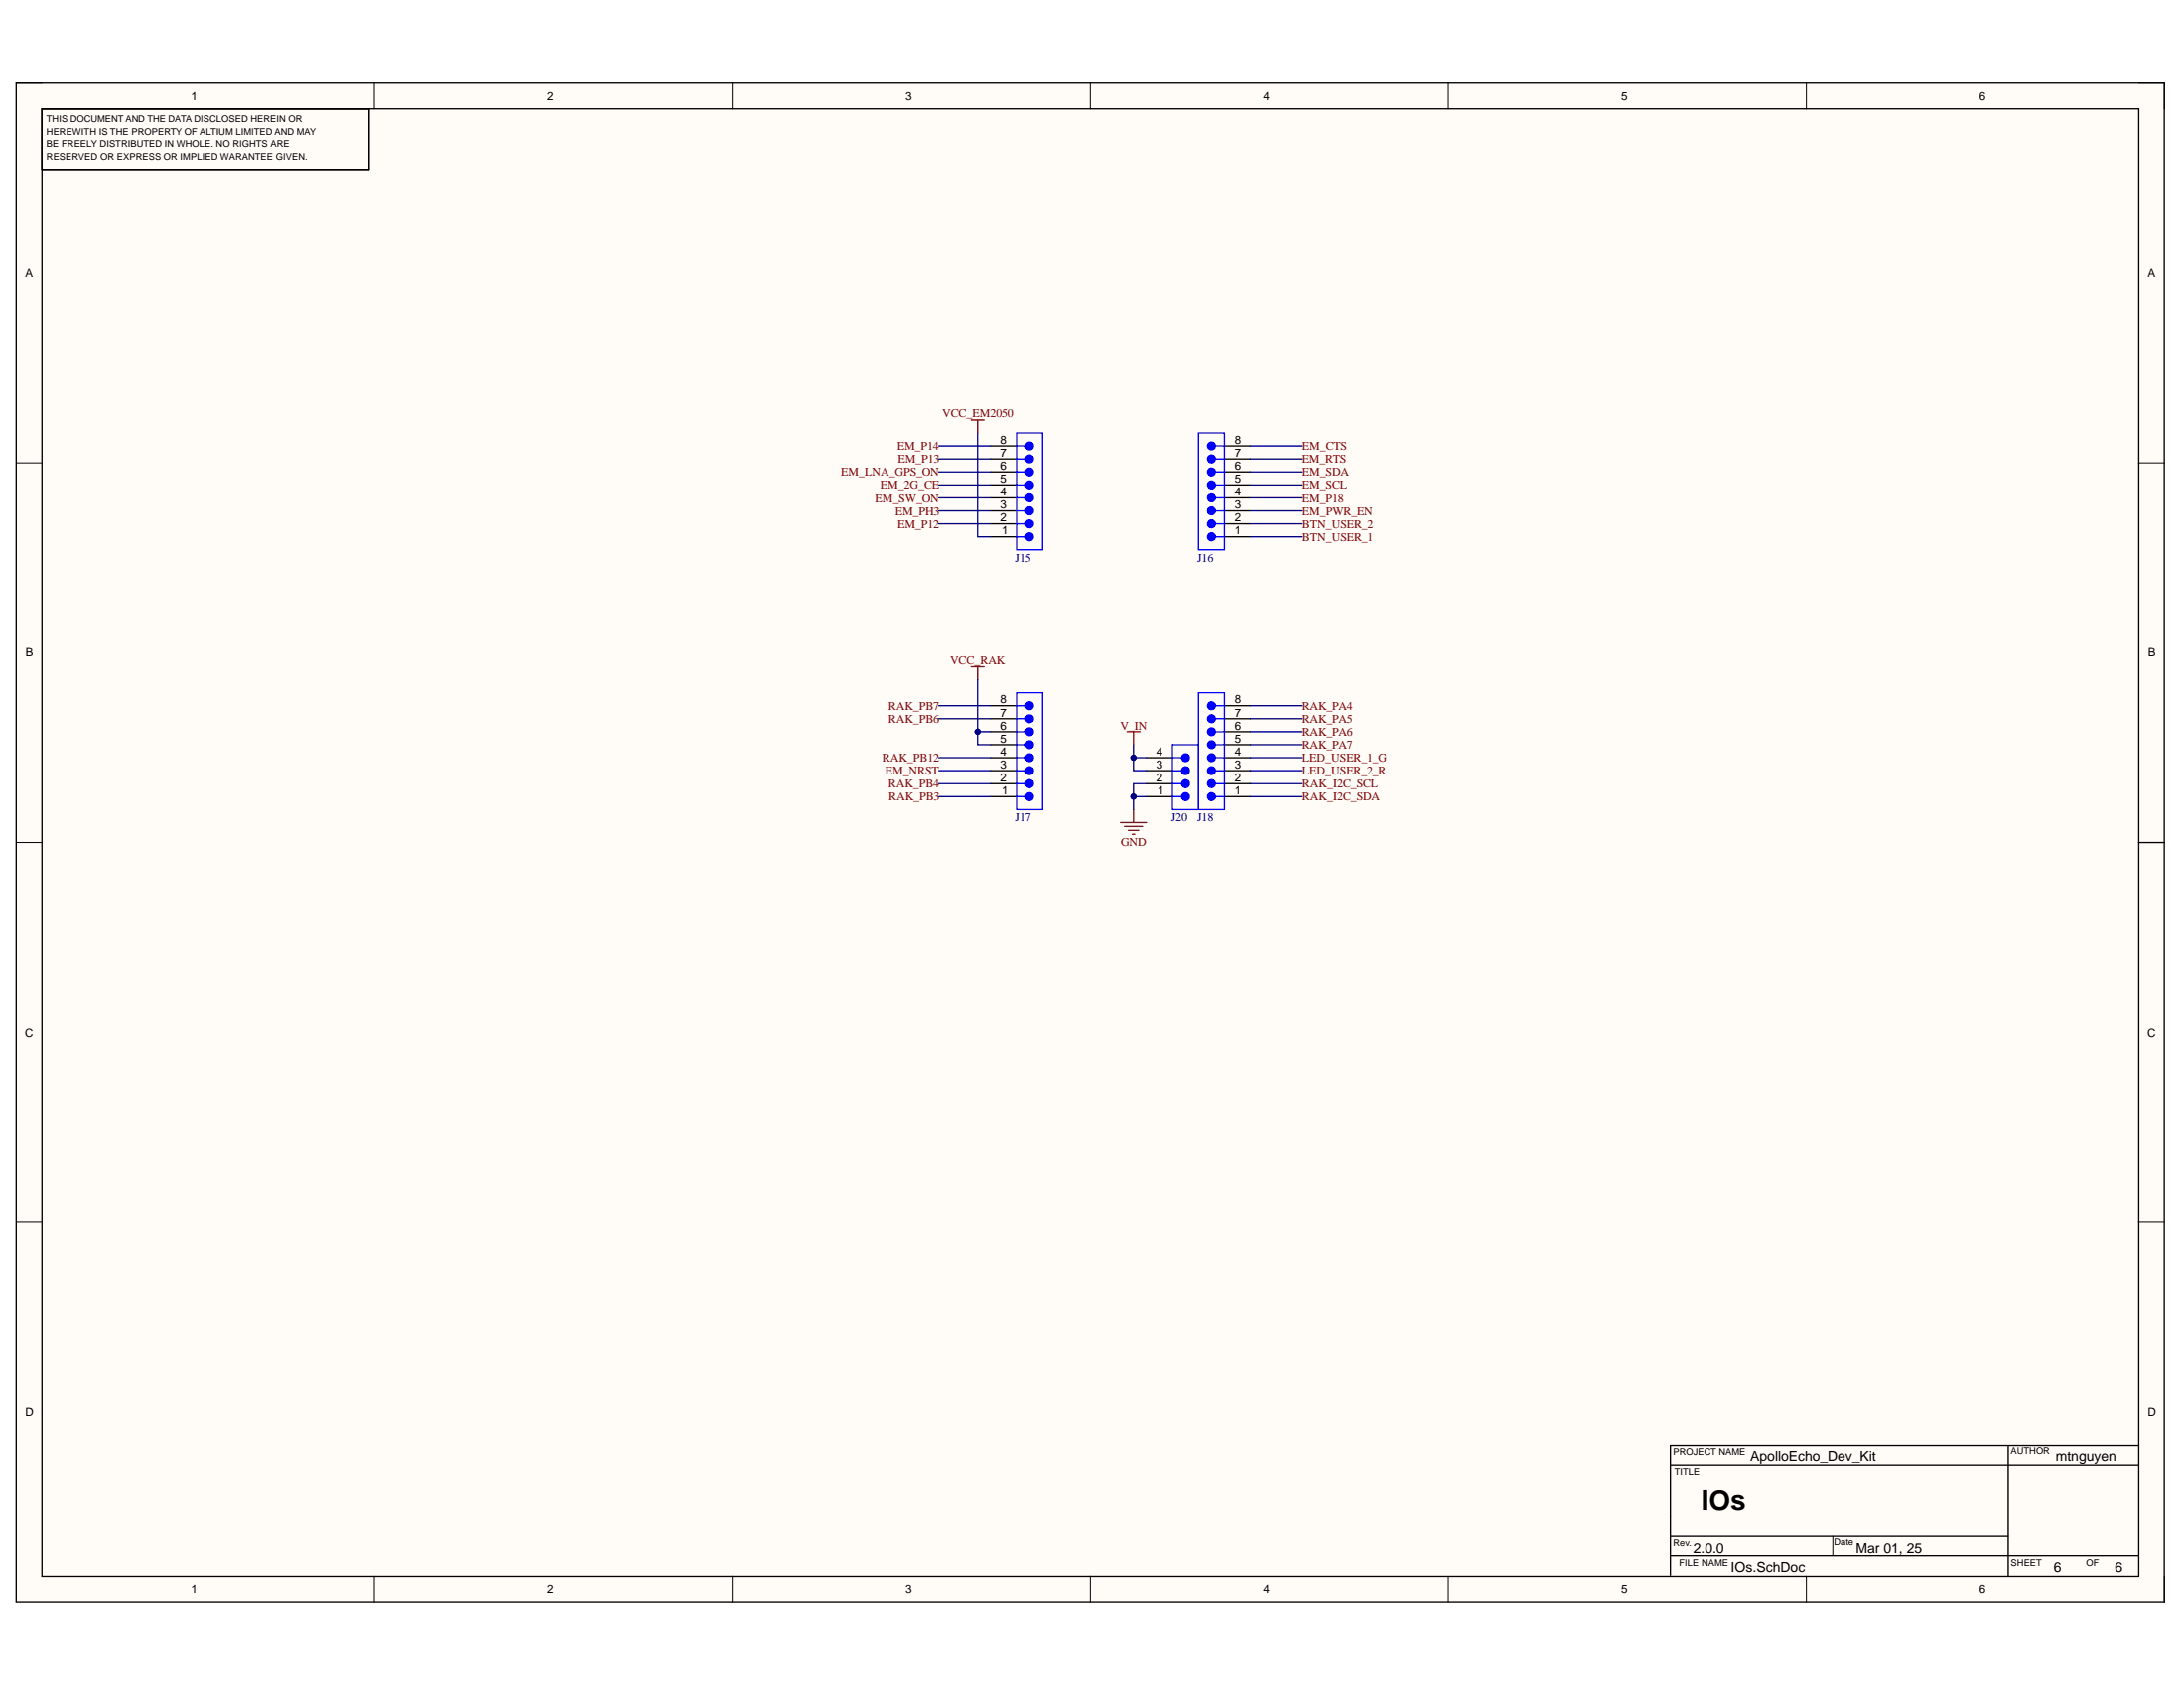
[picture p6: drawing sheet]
<svg xmlns="http://www.w3.org/2000/svg" width="279mm" height="216mm" viewBox="0 0 279 216" stroke-linecap="round" stroke-linejoin="round" font-family="sans-serif">
<g fill="#fffcf8">
<path d="M2.1 10.6h274.8v194.3h-274.8z" fill-rule="evenodd"/>
<path d="M5.4 14h268.2v187.6h-268.2z" fill-rule="evenodd"/>
</g>
<g fill="none" stroke="#000" stroke-width=".13">
<path d="M2.1 10.6h3.3M47.9 10.6v3.4M93.7 10.6v3.4M139.5 10.6v3.4M185.3 10.6v3.4M231.1 10.6v3.4M273.6 10.6h3.3v3.4M2.1 59.2h3.3M273.6 59.2h3.3M2.1 107.8h3.3M273.6 107.8h3.3M2.1 156.3h3.3"/>
<path d="M273.6 156.3h3.3M234.5 196.5v2.5M47.9 201.6v3.3M93.7 201.6v3.3M139.5 201.6v3.3M185.3 201.6v3.3M231.1 201.6v3.3M276.9 201.6v3.3"/>
</g>
<path d="M2.1 10.6h274.8v194.3h-274.8zM5.4 13.9h268.2v187.7h-268.2zM47.2 14v7.7h-41.8M126.7 67h3.4M126.7 68.7h3.4M273.6 107.8h3.3M213.7 199h59.8M213.7 187.3h59.8M213.7 196.5h43.2M256.9 184.9v16.7M273.5 184.9h-59.8v16.6" fill="none" stroke="#000" stroke-width=".17"/>
<path d="M130.1 67h1.1" fill="none" stroke="#00f" stroke-width=".17"/>
<circle cx="131.7" cy="67" r=".5" fill="#00f"/>
<g fill="none" stroke="#00f" stroke-width=".17">
<path d="M130.1 68.7h1.1M130.1 65.3h1.1"/>
<circle cx="131.7" cy="67" r=".5"/>
</g>
<path d="M126.7 65.3h3.4" fill="none" stroke="#000" stroke-width=".17"/>
<circle cx="131.7" cy="65.3" r=".5" fill="#00f"/>
<g fill="none" stroke="#00f" stroke-width=".17">
<path d="M130.1 63.7h1.1"/>
<circle cx="131.7" cy="65.3" r=".5"/>
</g>
<path d="M126.7 63.7h3.4" fill="none" stroke="#000" stroke-width=".17"/>
<circle cx="131.7" cy="63.7" r=".5" fill="#00f"/>
<g fill="none" stroke="#00f" stroke-width=".17">
<path d="M130.1 62h1.1"/>
<circle cx="131.7" cy="63.7" r=".5"/>
</g>
<path d="M126.7 62h3.4" fill="none" stroke="#000" stroke-width=".17"/>
<circle cx="131.7" cy="62" r=".5" fill="#00f"/>
<g fill="none" stroke="#00f" stroke-width=".17">
<path d="M130.1 60.4h1.1"/>
<circle cx="131.7" cy="62" r=".5"/>
</g>
<path d="M126.7 60.4h3.4" fill="none" stroke="#000" stroke-width=".17"/>
<circle cx="131.7" cy="60.4" r=".5" fill="#00f"/>
<g fill="none" stroke="#00f" stroke-width=".17">
<path d="M130.1 58.7h1.1"/>
<circle cx="131.7" cy="60.4" r=".5"/>
</g>
<path d="M126.7 58.7h3.4" fill="none" stroke="#000" stroke-width=".17"/>
<circle cx="131.7" cy="58.7" r=".5" fill="#00f"/>
<g fill="none" stroke="#00f" stroke-width=".17">
<path d="M130.1 57h1.1"/>
<circle cx="131.7" cy="58.7" r=".5"/>
</g>
<path d="M126.7 57h3.4" fill="none" stroke="#000" stroke-width=".17"/>
<circle cx="131.7" cy="57" r=".5" fill="#00f"/>
<g fill="none" stroke="#00f" stroke-width=".17">
<path d="M130.1 55.4h3.3v14.9h-3.3z"/>
<circle cx="131.7" cy="57" r=".5"/>
</g>
<circle cx="131.7" cy="68.7" r=".5" fill="#00f"/>
<g fill="none" stroke="#00f" stroke-width=".17">
<path d="M155.5 67h1.1"/>
<circle cx="131.7" cy="68.7" r=".5"/>
</g>
<path d="M156.6 67h3.4M156.6 68.7h3.4" fill="none" stroke="#000" stroke-width=".17"/>
<circle cx="155" cy="67" r=".5" fill="#00f"/>
<g fill="none" stroke="#00f" stroke-width=".17">
<path d="M155.5 68.7h1.1M155.5 65.3h1.1"/>
<circle cx="155" cy="67" r=".5"/>
</g>
<path d="M156.6 65.3h3.4" fill="none" stroke="#000" stroke-width=".17"/>
<circle cx="155" cy="65.3" r=".5" fill="#00f"/>
<g fill="none" stroke="#00f" stroke-width=".17">
<path d="M155.5 63.7h1.1"/>
<circle cx="155" cy="65.3" r=".5"/>
</g>
<path d="M156.6 63.7h3.4" fill="none" stroke="#000" stroke-width=".17"/>
<circle cx="155" cy="63.7" r=".5" fill="#00f"/>
<g fill="none" stroke="#00f" stroke-width=".17">
<path d="M155.5 62h1.1"/>
<circle cx="155" cy="63.7" r=".5"/>
</g>
<path d="M156.6 62h3.4" fill="none" stroke="#000" stroke-width=".17"/>
<circle cx="155" cy="62" r=".5" fill="#00f"/>
<g fill="none" stroke="#00f" stroke-width=".17">
<path d="M155.5 60.4h1.1"/>
<circle cx="155" cy="62" r=".5"/>
</g>
<path d="M156.6 60.4h3.4" fill="none" stroke="#000" stroke-width=".17"/>
<circle cx="155" cy="60.4" r=".5" fill="#00f"/>
<g fill="none" stroke="#00f" stroke-width=".17">
<path d="M155.5 58.7h1.1"/>
<circle cx="155" cy="60.4" r=".5"/>
</g>
<path d="M156.6 58.7h3.4" fill="none" stroke="#000" stroke-width=".17"/>
<circle cx="155" cy="58.7" r=".5" fill="#00f"/>
<g fill="none" stroke="#00f" stroke-width=".17">
<path d="M155.5 57h1.1"/>
<circle cx="155" cy="58.7" r=".5"/>
</g>
<path d="M156.6 57h3.4" fill="none" stroke="#000" stroke-width=".17"/>
<circle cx="155" cy="57" r=".5" fill="#00f"/>
<g fill="none" stroke="#00f" stroke-width=".17">
<path d="M153.3 55.4h3.3v14.9h-3.3z"/>
<circle cx="155" cy="57" r=".5"/>
</g>
<circle cx="155" cy="68.7" r=".5" fill="#00f"/>
<g fill="none" stroke="#00f" stroke-width=".17">
<path d="M155.5 100.2h1.1"/>
<circle cx="155" cy="68.7" r=".5"/>
</g>
<path d="M156.6 100.2h3.4M156.6 101.9h3.4" fill="none" stroke="#000" stroke-width=".17"/>
<circle cx="155" cy="100.2" r=".5" fill="#00f"/>
<g fill="none" stroke="#00f" stroke-width=".17">
<path d="M155.5 98.6h1.1M155.5 101.9h1.1"/>
<circle cx="155" cy="100.2" r=".5"/>
</g>
<path d="M156.6 98.6h3.4" fill="none" stroke="#000" stroke-width=".17"/>
<circle cx="155" cy="98.6" r=".5" fill="#00f"/>
<g fill="none" stroke="#00f" stroke-width=".17">
<path d="M155.5 96.9h1.1"/>
<circle cx="155" cy="98.6" r=".5"/>
</g>
<path d="M156.6 96.9h3.4" fill="none" stroke="#000" stroke-width=".17"/>
<circle cx="155" cy="96.9" r=".5" fill="#00f"/>
<g fill="none" stroke="#00f" stroke-width=".17">
<path d="M155.5 95.2h1.1"/>
<circle cx="155" cy="96.9" r=".5"/>
</g>
<path d="M156.6 95.2h3.4" fill="none" stroke="#000" stroke-width=".17"/>
<circle cx="155" cy="95.2" r=".5" fill="#00f"/>
<g fill="none" stroke="#00f" stroke-width=".17">
<path d="M155.5 93.6h1.1"/>
<circle cx="155" cy="95.2" r=".5"/>
</g>
<path d="M156.6 93.6h3.4" fill="none" stroke="#000" stroke-width=".17"/>
<circle cx="155" cy="93.6" r=".5" fill="#00f"/>
<g fill="none" stroke="#00f" stroke-width=".17">
<path d="M155.5 91.9h1.1"/>
<circle cx="155" cy="93.6" r=".5"/>
</g>
<path d="M156.6 91.9h3.4" fill="none" stroke="#000" stroke-width=".17"/>
<circle cx="155" cy="91.9" r=".5" fill="#00f"/>
<g fill="none" stroke="#00f" stroke-width=".17">
<path d="M155.5 90.3h1.1"/>
<circle cx="155" cy="91.9" r=".5"/>
</g>
<path d="M156.6 90.3h3.4" fill="none" stroke="#000" stroke-width=".17"/>
<circle cx="155" cy="90.3" r=".5" fill="#00f"/>
<g fill="none" stroke="#00f" stroke-width=".17">
<path d="M153.3 88.6h3.3v15h-3.3z"/>
<circle cx="155" cy="90.3" r=".5"/>
</g>
<circle cx="155" cy="101.9" r=".5" fill="#00f"/>
<g fill="none" stroke="#00f" stroke-width=".17">
<path d="M130.1 100.2h1.1"/>
<circle cx="155" cy="101.9" r=".5"/>
</g>
<path d="M126.7 100.2h3.4M126.7 101.9h3.4" fill="none" stroke="#000" stroke-width=".17"/>
<circle cx="131.7" cy="100.2" r=".5" fill="#00f"/>
<g fill="none" stroke="#00f" stroke-width=".17">
<path d="M130.1 98.6h1.1M130.1 101.9h1.1"/>
<circle cx="131.7" cy="100.2" r=".5"/>
</g>
<path d="M126.7 98.6h3.4" fill="none" stroke="#000" stroke-width=".17"/>
<circle cx="131.7" cy="98.6" r=".5" fill="#00f"/>
<g fill="none" stroke="#00f" stroke-width=".17">
<path d="M130.1 96.9h1.1"/>
<circle cx="131.7" cy="98.6" r=".5"/>
</g>
<path d="M126.7 96.9h3.4" fill="none" stroke="#000" stroke-width=".17"/>
<circle cx="131.7" cy="96.9" r=".5" fill="#00f"/>
<g fill="none" stroke="#00f" stroke-width=".17">
<path d="M130.1 95.2h1.1"/>
<circle cx="131.7" cy="96.9" r=".5"/>
</g>
<path d="M126.7 95.2h3.4" fill="none" stroke="#000" stroke-width=".17"/>
<circle cx="131.7" cy="95.2" r=".5" fill="#00f"/>
<g fill="none" stroke="#00f" stroke-width=".17">
<path d="M130.1 93.6h1.1"/>
<circle cx="131.7" cy="95.2" r=".5"/>
</g>
<path d="M126.7 93.6h3.4" fill="none" stroke="#000" stroke-width=".17"/>
<circle cx="131.7" cy="93.6" r=".5" fill="#00f"/>
<g fill="none" stroke="#00f" stroke-width=".17">
<path d="M130.1 91.9h1.1"/>
<circle cx="131.7" cy="93.6" r=".5"/>
</g>
<path d="M126.7 91.9h3.4" fill="none" stroke="#000" stroke-width=".17"/>
<circle cx="131.7" cy="91.9" r=".5" fill="#00f"/>
<g fill="none" stroke="#00f" stroke-width=".17">
<path d="M130.1 90.3h1.1"/>
<circle cx="131.7" cy="91.9" r=".5"/>
</g>
<path d="M126.7 90.3h3.4" fill="none" stroke="#000" stroke-width=".17"/>
<circle cx="131.7" cy="90.3" r=".5" fill="#00f"/>
<g fill="none" stroke="#00f" stroke-width=".17">
<path d="M130.1 88.6h3.3v15h-3.3z"/>
<circle cx="131.7" cy="90.3" r=".5"/>
</g>
<circle cx="131.7" cy="101.9" r=".5" fill="#00f"/>
<g fill="none" stroke="#00f" stroke-width=".17">
<path d="M150 100.2h1.2"/>
<circle cx="131.7" cy="101.9" r=".5"/>
</g>
<path d="M124.2 53.7h1.7M125.1 53.7v1.7M124.2 85.3h1.7M125.1 85.3v1.6" fill="none" stroke="#800000" stroke-width=".17"/>
<path d="M146.7 100.2h3.3M146.7 101.9h3.3" fill="none" stroke="#000" stroke-width=".17"/>
<circle cx="151.7" cy="100.2" r=".5" fill="#00f"/>
<g fill="none" stroke="#00f" stroke-width=".17">
<path d="M150 98.6h1.2M150 101.9h1.2"/>
<circle cx="151.7" cy="100.2" r=".5"/>
</g>
<path d="M146.7 98.6h3.3" fill="none" stroke="#000" stroke-width=".17"/>
<circle cx="151.7" cy="98.6" r=".5" fill="#00f"/>
<g fill="none" stroke="#00f" stroke-width=".17">
<path d="M150 96.9h1.2"/>
<circle cx="151.7" cy="98.6" r=".5"/>
</g>
<path d="M146.7 96.9h3.3" fill="none" stroke="#000" stroke-width=".17"/>
<circle cx="151.7" cy="96.9" r=".5" fill="#00f"/>
<g fill="none" stroke="#00f" stroke-width=".17">
<path d="M150 95.2h3.3v8.4h-3.3z"/>
<circle cx="151.7" cy="96.9" r=".5"/>
</g>
<circle cx="151.7" cy="101.9" r=".5" fill="#00f"/>
<circle cx="151.7" cy="101.9" r=".5" fill="none" stroke="#00f" stroke-width=".17"/>
<path d="M144.2 93.6h1.6M145 93.6v1.6M143.3 105.2h3.4M143.8 105.7h2.4M144.3 106.2h1.4M144.8 106.7h.4M145 103.6v1.6" fill="none" stroke="#800000" stroke-width=".17"/>
<g fill="none" stroke="#000080" stroke-width=".17">
<path d="M160 57h6.6M160 58.7h6.6M160 68.7h6.6M160 67h6.6M160 65.3h6.6M120.1 98.6h6.6M120.1 96.9h6.6M120.1 91.9h6.6M120.1 90.3h6.6M125.1 86.9v8.3h1.6M160 98.6h6.6M160 96.9h6.6"/>
<path d="M160 95.2h6.6M160 93.6h6.6M160 91.9h6.6M160 90.3h6.6M120.1 100.2h6.6M120.1 101.9h6.6M160 100.2h6.6M160 101.9h6.6"/>
</g>
<circle cx="125.1" cy="93.6" r=".33" fill="#000080"/>
<circle cx="125.1" cy="93.6" r=".33" fill="none" stroke="#000080" stroke-width=".13"/>
<path d="M125.1 93.6h1.6" fill="none" stroke="#000080" stroke-width=".17"/>
<circle cx="125.1" cy="93.6" r=".33" fill="#000080"/>
<circle cx="125.1" cy="93.6" r=".33" fill="none" stroke="#000080" stroke-width=".13"/>
<path d="M120.1 58.7h6.6M120.1 57h6.6M125.1 55.4v13.3h1.6M120.1 62h6.6M120.1 60.4h6.6M120.1 63.7h6.6M120.1 65.3h6.6M120.1 67h6.6M160 62h6.6M160 60.4h6.6M160 63.7h6.6M146.7 100.2h-1.7v3.4" fill="none" stroke="#000080" stroke-width=".17"/>
<circle cx="145" cy="101.9" r=".33" fill="#000080"/>
<circle cx="145" cy="101.9" r=".33" fill="none" stroke="#000080" stroke-width=".13"/>
<path d="M145 101.9h1.7" fill="none" stroke="#000080" stroke-width=".17"/>
<circle cx="145" cy="101.9" r=".33" fill="#000080"/>
<circle cx="145" cy="101.9" r=".33" fill="none" stroke="#000080" stroke-width=".13"/>
<path d="M145 95.2v3.4h1.7" fill="none" stroke="#000080" stroke-width=".17"/>
<circle cx="145" cy="96.9" r=".33" fill="#000080"/>
<circle cx="145" cy="96.9" r=".33" fill="none" stroke="#000080" stroke-width=".13"/>
<path d="M145 96.9h1.7" fill="none" stroke="#000080" stroke-width=".17"/>
<circle cx="145" cy="96.9" r=".33" fill="#000080"/>
<circle cx="145" cy="96.9" r=".33" fill="none" stroke="#000080" stroke-width=".13"/>
<text font-size="3.5" x="217.6" y="193.1">IOs</text>
<g font-size="1.8">
<text x="223.9" y="186.8">ApolloEcho_Dev_Kit</text>
<text x="263" y="186.8">mtnguyen</text>
<text x="216.6" y="198.6">2.0.0</text>
<text x="221.4" y="201.1">IOs.SchDoc</text>
<text x="237.4" y="198.6">Mar 01, 25</text>
<text x="262.7" y="201.1">6</text>
<text x="270.6" y="201.1">6</text>
</g>
<g font-size="1.5">
<text x="24.4" y="12.8">1</text>
<text x="70" y="12.8">2</text>
<text x="115.8" y="12.8">3</text>
<text x="161.6" y="12.8">4</text>
<text x="207.4" y="12.8">5</text>
<text x="253.2" y="12.8">6</text>
<text x="3.3" y="35.4">A</text>
<text x="274.8" y="35.4">A</text>
<text x="128" y="58.4">7</text>
<text x="128" y="56.7">8</text>
<text x="158" y="58.4">7</text>
<text x="158" y="56.7">8</text>
<text x="128" y="65.1">3</text>
<text x="128" y="63.4">4</text>
<text x="128" y="61.7">5</text>
<text x="128" y="60.1">6</text>
<text x="158" y="65.1">3</text>
<text x="158" y="63.4">4</text>
<text x="158" y="61.7">5</text>
<text x="158" y="60.1">6</text>
<text x="128" y="66.7">2</text>
<text x="128.2" y="68.4">1</text>
<text x="158" y="66.7">2</text>
<text x="158" y="68.4">1</text>
<text x="3.3" y="84">B</text>
<text x="274.8" y="84">B</text>
<text x="128" y="90">8</text>
<text x="158" y="90">8</text>
<text x="128" y="94.9">5</text>
<text x="128" y="93.3">6</text>
<text x="128" y="91.6">7</text>
<text x="158" y="94.9">5</text>
<text x="158" y="93.3">6</text>
<text x="158" y="91.6">7</text>
<text x="128" y="99.9">2</text>
<text x="128" y="98.3">3</text>
<text x="128" y="96.6">4</text>
<text x="128.2" y="101.6">1</text>
<text x="147.9" y="99.9">2</text>
<text x="147.9" y="98.3">3</text>
<text x="147.9" y="96.6">4</text>
<text x="148.1" y="101.6">1</text>
<text x="158" y="99.9">2</text>
<text x="158" y="101.6">1</text>
<text x="158" y="98.3">3</text>
<text x="158" y="96.6">4</text>
<text x="3.2" y="132.6">C</text>
<text x="274.7" y="132.6">C</text>
<text x="3.3" y="181.1">D</text>
<text x="274.8" y="181.1">D</text>
<text x="24.4" y="203.8">1</text>
<text x="70" y="203.8">2</text>
<text x="115.8" y="203.8">3</text>
<text x="161.6" y="203.8">4</text>
<text x="207.4" y="203.8">5</text>
<text x="253.2" y="203.8">6</text>
</g>
<g font-size="1.5" fill="#800000">
<text x="120.5" y="53.4">VCC_EM2050</text>
<text x="114.8" y="57.5">EM_P14</text>
<text x="114.9" y="59.2">EM_P13</text>
<text x="166.6" y="57.5">EM_CTS</text>
<text x="166.6" y="59.2">EM_RTS</text>
<text x="107.6" y="60.9">EM_LNA_GPS_ON</text>
<text x="111.9" y="64.2">EM_SW_ON</text>
<text x="112.6" y="62.5">EM_2G_CE</text>
<text x="114.5" y="65.9">EM_PH3</text>
<text x="166.6" y="65.9">EM_PWR_EN</text>
<text x="166.6" y="64.2">EM_P18</text>
<text x="166.6" y="62.5">EM_SCL</text>
<text x="166.6" y="60.9">EM_SDA</text>
<text x="114.8" y="67.5">EM_P12</text>
<text x="166.6" y="69.2">BTN_USER_1</text>
<text x="166.6" y="67.5">BTN_USER_2</text>
<text x="121.5" y="85">VCC_RAK</text>
<text x="113.6" y="90.8">RAK_PB7</text>
<text x="113.6" y="92.4">RAK_PB6</text>
<text x="143.3" y="93.3">V_IN</text>
<text x="166.6" y="90.8">RAK_PA4</text>
<text x="166.6" y="92.4">RAK_PA5</text>
<text x="166.6" y="94.1">RAK_PA6</text>
<text x="166.6" y="95.8">RAK_PA7</text>
<text x="112.9" y="97.4">RAK_PB12</text>
<text x="113.3" y="99.1">EM_NRST</text>
<text x="113.6" y="100.8">RAK_PB4</text>
<text x="166.6" y="100.8">RAK_I2C_SCL</text>
<text x="166.6" y="97.4">LED_USER_1_G</text>
<text x="166.6" y="99.1">LED_USER_2_R</text>
<text x="113.7" y="102.4">RAK_PB3</text>
<text x="166.6" y="102.4">RAK_I2C_SDA</text>
<text x="143.4" y="108.3">GND</text>
</g>
<g font-size="1.5" fill="#000080">
<text x="129.9" y="71.9">J15</text>
<text x="153.2" y="71.9">J16</text>
<text x="129.9" y="105.1">J17</text>
<text x="149.8" y="105.1">J20</text>
<text x="153.2" y="105.1">J18</text>
</g>
<g font-size="1.2">
<text x="6" y="15.6">THIS DOCUMENT AND THE DATA DISCLOSED HEREIN OR</text>
<text x="6" y="17.2">HEREWITH IS THE PROPERTY OF ALTIUM LIMITED AND MAY</text>
<text x="6" y="18.8">BE FREELY DISTRIBUTED IN WHOLE. NO RIGHTS ARE</text>
<text x="6" y="20.4">RESERVED OR EXPRESS OR IMPLIED WARANTEE GIVEN.</text>
<text x="257.3" y="186">AUTHOR</text>
<text x="214" y="186.1">PROJECT NAME</text>
<text x="214.2" y="188.6">TITLE</text>
<text x="214" y="197.8">Rev.</text>
<text x="234.6" y="197.6">Date</text>
<text x="214.8" y="200.2">FILE NAME</text>
<text x="257.3" y="200.2">SHEET</text>
<text x="266.9" y="200.2">OF</text>
</g>
</svg>
